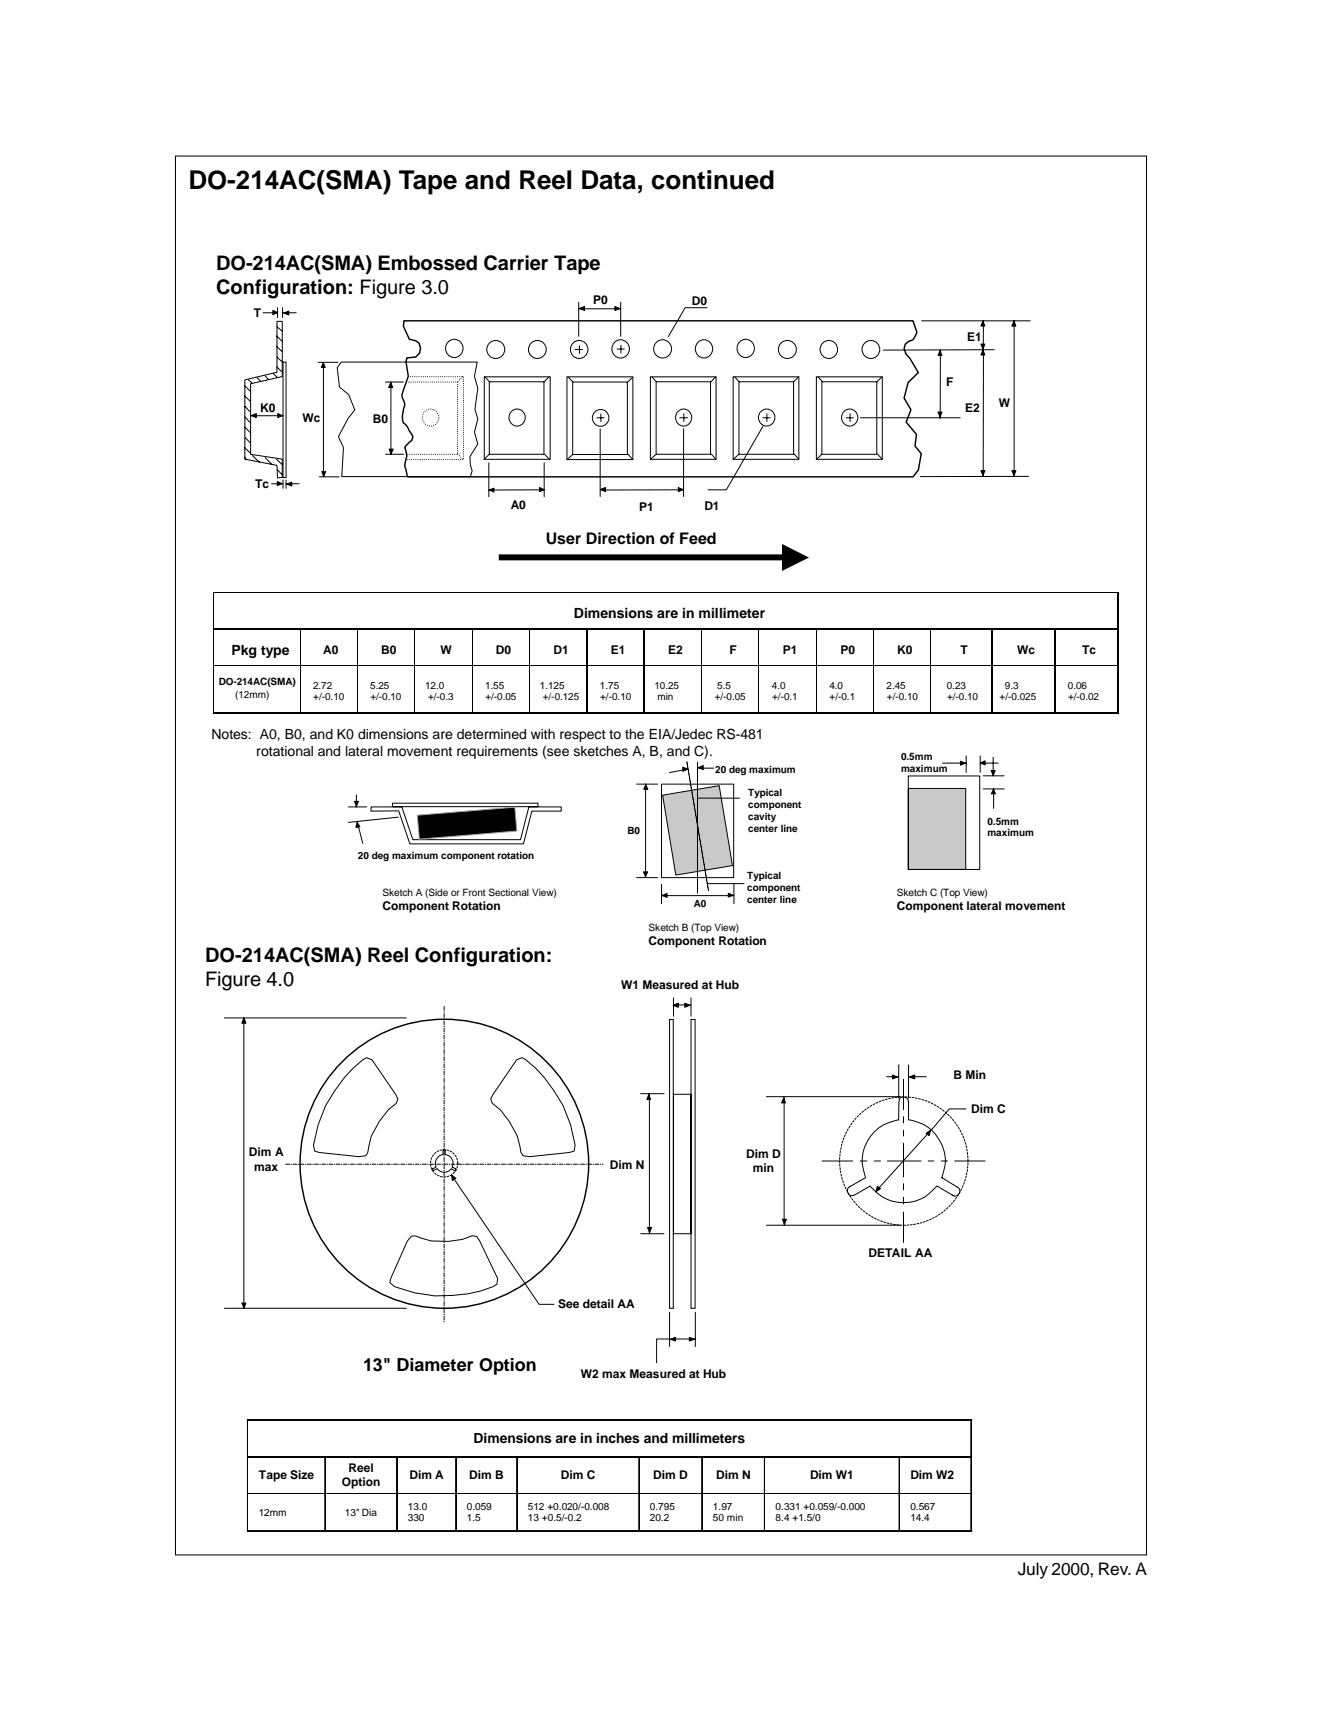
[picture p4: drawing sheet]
<svg xmlns="http://www.w3.org/2000/svg" width="216mm" height="279mm" viewBox="0 0 216 279" stroke-linecap="round" stroke-linejoin="round" font-family="sans-serif">
<path d="M28.7 25.5h158.5v228.4h-158.5z" fill="none" stroke="#000" stroke-width=".17"/>
<g fill="#000">
<path d="M34.9 96.6h.1v.2h-.1zM182.5 96.6h.1v.2h-.1zM34.9 102.6h.1v.2h-.1zM34.9 108.7h.1v.1h-.1zM34.9 116.3h.1v.2h-.1zM48.9 102.6h.2v.2h-.2zM48.9 108.7h.2v.1h-.2zM48.9 116.3h.2v.2h-.2zM58.3 102.6h.1v.2h-.1zM58.3 108.7h.1v.1h-.1zM58.3 116.3h.1v.2h-.1zM67.7 102.6h.1v.2h-.1z"/>
<path d="M67.7 108.7h.1v.1h-.1zM67.7 116.3h.1v.2h-.1zM77 102.6h.2v.2h-.2zM77 108.7h.2v.1h-.2zM77 116.3h.2v.2h-.2zM86.4 102.6h.1v.2h-.1zM86.4 108.7h.1v.1h-.1zM86.4 116.3h.1v.2h-.1zM95.8 102.6h.1v.2h-.1zM95.8 108.7h.1v.1h-.1zM95.8 116.3h.1v.2h-.1zM105.1 102.6h.2v.2h-.2z"/>
<path d="M105.1 108.7h.2v.1h-.2zM105.1 116.3h.2v.2h-.2zM114.5 102.6h.2v.2h-.2zM114.5 108.7h.2v.1h-.2zM114.5 116.3h.2v.2h-.2zM123.9 102.6h.1v.2h-.1zM123.9 108.7h.1v.1h-.1zM123.9 116.3h.1v.2h-.1zM133.3 102.6h.1v.2h-.1zM133.3 108.7h.1v.1h-.1zM133.3 116.3h.1v.2h-.1zM142.6 102.6h.1v.2h-.1z"/>
<path d="M142.6 108.7h.1v.1h-.1zM142.6 116.3h.1v.2h-.1zM152 102.6h.1v.2h-.1zM152 108.7h.1v.1h-.1zM152 116.3h.1v.2h-.1zM161.9 102.6h.2v.2h-.2zM161.9 108.7h.2v.1h-.2zM161.9 116.3h.2v.2h-.2zM172.2 102.6h.2v.2h-.2zM172.2 108.7h.2v.1h-.2zM172.2 116.3h.2v.2h-.2zM182.5 102.6h.1v.2h-.1z"/>
<path d="M182.5 108.7h.1v.1h-.1zM182.5 116.3h.1v.2h-.1z"/>
</g>
<g fill="none" stroke="#000" stroke-width=".16">
<path d="M43 51.1h2.2M45.3 50.2v1.7M46.1 50.2v1.7M46.1 51.1h2.3M46.2 59.1h.5v18.9h-.5zM52 59.2h3.2M52.8 59.2v18.7M55.7 59.1h22.2l-.4 2.3 .5 2-.4 3.5 .4 1.5-.5 2.2 .5 1.9-1.3 2.1 .1 1.4 .3 .9-.3 .9h-21l.3-4.7-.8-1.8 1.5-3 1.1-1.4-1-2.5-1.5-1.2-.3-3.1zM93.9 57.1h1.2M94.6 56.5v1.2M100.8 57h1.2M101.4 56.4v1.3"/>
<path d="M115.5 50.2h-3.6l-2.7 4.8M150.5 52.4h17.8M153.6 57.2l-.1 11.1M160.6 52.4v4.8M160.6 57.2v20.6M162.4 57.1l-18.2 .1M165.6 52.4v25.4M41 67.9h5.3M44.3 79h1.9M46.7 78.4v1.3M46.7 79h2.2M52.1 77.9h3.3"/>
<path d="M62.9 62.4h3M63 74.2h2.9M63.8 62.4v11.8M79.1 61.5h10.8v13.5h-10.8zM79.2 61.5l.8 .9M79.9 62.3h8.9v11.9h-8.9zM79.9 74.2l-.9 .8M88.9 80h-9.1M88.9 74.1l.8 .9M89.7 61.5l-.9 .9M92.6 61.5h10.8v13.5h-10.8zM92.8 61.6l.8 .8"/>
<path d="M93.5 62.4h9v11.8h-9zM93.5 74.2l-.9 .8M97.5 68.2h1.2M98 70v11.1M98.1 67.6v1.3M102.6 74.2l.7 .8M103.3 61.6l-.9 .9M106.2 61.5h10.7v13.5h-10.7zM106.5 61.5l.7 .9M107.1 74.2l-.8 .8M107.2 62.3h8.8v11.9h-8.8zM111 68.2h1.3"/>
<path d="M111.6 70v11.1M111.6 80h-13.5M111.7 67.6v1.2M116.2 74.1l.7 .9M116.9 61.5l-.9 .9M119.7 61.5h10.8v13.5h-10.8zM120 61.5l.8 .9M120.7 62.3h8.9v11.9h-8.9zM120.7 74.2l-1 .8M124.6 69.6l-6 10.4h-3M124.6 68.2h1.2M125.2 67.6v1.2"/>
<path d="M129.7 74.1l.7 .9M130.4 61.5l-.8 .9M133.3 61.5h10.8v13.5h-10.8zM133.6 61.5l.8 .9M134.2 62.3h9v11.9h-9zM134.2 74.2l-.8 .8M138.2 68.2h1.2M138.8 67.6v1.2M140.5 68.2h16.3M143.3 74.1l.8 .9M144.1 61.5l-1 .9M168 77.8h-17.7"/>
<path d="M34.9 96.8v5.8M35 96.7h147.5M34.9 102.8v5.9M34.9 108.8v7.5M35 108.7h13.9M49 102.8v5.9M49 108.8v7.5M49.1 108.7h9.2M58.3 102.8v5.9M58.3 108.8v7.5M58.4 108.7h9.3M67.8 102.8v5.9"/>
<path d="M67.8 108.8v7.5M67.8 108.7h9.2M77.1 102.8v5.9M77.1 108.8v7.5M77.2 108.7h9.2M86.5 102.8v5.9M86.5 108.8v7.5M86.5 108.7h9.3M95.9 108.7h9.2M105.3 108.7h9.2M114.6 102.8v5.9M114.6 108.8v7.5"/>
<path d="M114.7 108.7h9.2M123.9 102.8v5.9M123.9 108.8v7.5M124 108.7h9.3M133.3 102.8v5.9M133.3 108.8v7.5M133.4 108.7h9.2M142.7 102.8v5.9M142.7 108.8v7.5M142.7 108.7h9.3M152 102.8v5.9M152 108.8v7.5"/>
<path d="M152.1 108.7h9.8M162.1 108.7h10.1M172.4 108.7h10.1M56.9 131.8h3M58.2 129.8v2M58.3 134.2l.9 3.5M60.6 131.8h5l1.8 5.3h17.6l1.4-5.3h5.3v.7h-4.8l-1.4 5.3h-18.6l-1.8-5.4-4.5 .1zM64.1 131.2h23.8v.5h-23.8zM65.1 133.4l-8.2 .9M36.6 166.2h29.8M39.8 166.2v47.4M57.6 174.5l1.6-1.4 .7-.4 .8 .4 3.9 5.6 .4 .7-.3 .7-1.3 1.1-1.4 1.9-1.4 2.4-.5 2.7-.4 .5-1 .2-6.6-.7-.7-.2-.2-1a21 21 0 0 1 5-11z"/>
<path d="M84.4 173.1l.9-.4a16.4 16.4 0 0 1 5.2 5.4l1.5 2.5 1.2 3.1 .7 3.3-.1 1-.8 .2-6.5 .7-1.1-.2-.3-.5-.2-1a12.2 12.2 0 0 0-4.5-7.1l-.3-.7 .4-.7zM104.6 178.6h3.8M106.1 178.6v22.9M109.3 166.5h.7v47.1h-.7zM110 178.7h2.9v22.8h-2.9zM110 163v2.9M110 164.1h2.9M112.9 166.5h.6v47.1h-.6zM112.9 163v2.9M125.2 179.1h21.8M128.1 179.1v21M144.8 175.8h2"/>
<path d="M146.8 180v2.9M146.8 173.9v5.4M146.8 179.9a.75 .75 0 0 1 .8-.8 .75 .75 0 0 1 .7 .8M147.6 176.2v5M148.4 173.9v5.4M148.4 179.9v3M148.4 175.8h2.9M70.7 190.8l-.1 .3 .2 .1M71.4 190.8l-.6 .3M72.4 188.5a1.49 1.49 0 0 0-1.2 2.1l-.5 .3M72.4 187.9v.7M72.4 187.9l.1-.1h.2v.7a1.47 1.47 0 0 1 1.2 2.1l.5 .3v.2l-.1 .1-.6-.4a1.47 1.47 0 0 1-2.3 .1"/>
<path d="M73.7 191.9l14.3 21.1h2.5M134.3 189.6h4.9M140.5 189.6h1.1M141.3 192.3l-2.5 1.5M142.1 193.7a6.8 6.8 0 0 0 9.4 1.4l1.5-1.4 2.6 1.5M142.1 193.7l-2.5 1.4a.79 .79 0 0 1-1.1-.3 .79 .79 0 0 1 .3-1.1M142.8 189.6h1M144.9 189.6h5.5M146.8 182.8a6.9 6.9 0 0 0-5.4 9.5M147.6 182.4v1M147.6 184.6v.9M147.6 186.7v5.5"/>
<path d="M147.6 193.3v1M147.6 195.5v1.1M147.6 197.9v5M148.4 182.8a6.9 6.9 0 0 1 5.4 9.6M151.6 189.6h.9M152 184.6l-9 10M153.7 189.6h1M153.8 192.3l2.5 1.5M155.9 189.6h5M156.3 193.8a.78 .78 0 0 1 .3 1.1 .78 .78 0 0 1-1.1 .3M157.8 181.1h-2.8l-2.9 3.4M36.6 213.6h29.8"/>
<path d="M67.2 201.9l.6-.1a11.1 11.1 0 0 0 9.4 0l.7 .1 .4 .7 3 6.2-.2 .9a15.9 15.9 0 0 1-7.2 1.8l-2.9 .1-3.3-.5-3.3-1-.7-.6 .1-.8 2.7-6zM104.6 201.5h3.8M109.3 218.7h-2.1v3.8M109.3 214.3v5.6M109.3 218.7h4.3M113.6 214.3v5.6M125.2 200.1h21.8M40.4 237.8h118.3M40.5 232v5.8M40.5 238v5.9M40.6 231.9h118M40.6 237.9h12.4"/>
<path d="M53 237.8v12.3M53.1 238v5.9M53.2 237.9h11.6M64.8 237.8v12.3M64.8 238v5.9M64.9 237.9h9.5M74.4 237.8v12.3M74.5 238v5.9M74.6 237.9h9.8M84.4 237.8v12.3M84.5 238v5.9M84.5 237.9h19.8"/>
<path d="M104.3 237.8v12.3M104.4 238v5.9M104.5 237.9h10.1M114.6 237.8v12.3M114.7 238v5.9M114.8 237.9h10M124.8 237.8v12.3M124.9 238v5.9M125 237.9h21.8M146.8 237.8v12.3M146.9 238v5.9M147 237.9h11.6"/>
<path d="M158.6 231.8v18.3M158.6 232v5.8M158.6 238v5.9M158.7 231.8h-118.3v18.3M40.4 243.9h118.3M40.4 249.9h118.3M40.5 244v5.9M40.6 244h12.4M40.6 250h12.4M53.1 244v5.9M53.2 244h11.6M53.2 250h11.6"/>
<path d="M64.8 244v5.9M64.9 244h9.5M64.9 250h9.5M74.5 244v5.9M74.6 244h9.8M74.6 250h9.8M84.5 244v5.9M84.5 244h19.8M84.5 250h19.8M104.4 244v5.9M104.5 244h10.1M104.5 250h10.1"/>
<path d="M114.7 244v5.9M114.8 244h10M114.8 250h10M124.9 244v5.9M125 244h21.8M125 250h21.8M146.9 244v5.9M147 244h11.6M147 250h11.6M158.6 244v5.9"/>
<circle cx="74.2" cy="56.9" r="1.46"/>
<circle cx="81" cy="57.1" r="1.47"/>
<circle cx="87.7" cy="57.1" r="1.46"/>
<circle cx="94.6" cy="57.1" r="1.45"/>
<circle cx="101.3" cy="57" r="1.46"/>
<circle cx="108.2" cy="57" r="1.48"/>
<circle cx="114.9" cy="57" r="1.46"/>
<circle cx="121.7" cy="56.9" r="1.46"/>
<circle cx="128.6" cy="57.1" r="1.47"/>
<circle cx="135.3" cy="57.1" r="1.45"/>
<circle cx="142.2" cy="57.1" r="1.46"/>
<circle cx="84.4" cy="68.2" r="1.36"/>
<circle cx="98.1" cy="68.2" r="1.36"/>
<circle cx="111.6" cy="68.2" r="1.36"/>
<circle cx="125.2" cy="68.2" r="1.37"/>
<circle cx="138.7" cy="68.2" r="1.36"/>
</g>
<g fill="none" stroke="#000" stroke-width=".18">
<path d="M182.5 96.8v5.8M35 102.7h13.9M35 116.4h13.9M49.1 102.7h9.2M49.1 116.4h9.2M58.4 102.7h9.3M58.4 116.4h9.3M67.8 102.7h9.2M67.8 116.4h9.2M77.2 102.7h9.2M77.2 116.4h9.2M86.5 102.7h9.3"/>
<path d="M86.5 116.4h9.3M95.9 102.8v5.9M95.9 108.8v7.5M95.9 102.7h9.2M95.9 116.4h9.2M105.2 102.8v5.9M105.2 108.8v7.5M105.3 102.7h9.2M105.3 116.4h9.2M114.7 102.7h9.2M114.7 116.4h9.2M124 102.7h9.3"/>
<path d="M124 116.4h9.3M133.4 102.7h9.2M133.4 116.4h9.2M142.7 102.7h9.3M142.7 116.4h9.3M152.1 102.7h9.8M152.1 116.4h9.8M162 102.8v5.9M162 108.8v7.5M162.1 102.7h10.1M162.1 116.4h10.1M172.3 102.8v5.9"/>
<path d="M172.3 108.8v7.5M172.4 102.7h10.1M172.4 116.4h10.1M182.5 102.8v5.9M182.5 108.8v7.5"/>
</g>
<g fill="none" stroke="#000" stroke-width=".23">
<path d="M66 52.4h83.1l.6 1.9-.6 1.2-.7 .2-.6 .5-.1 .8 .3 .9 .6 .5 1.4 2.5-1.7 1.5-.6 2.6 1.1 1.9-.8 2 1.7 2-.3 1.9 1.1 1.3-.5 2.6-.9 1.2h-82.6l-.2-1.2a2.98 2.98 0 0 1 .1-2.2l-.1-.8a.86 .86 0 0 1 .3-1.2l.3-.3a.89 .89 0 0 0 .1-1.5l-.2-.4a1.98 1.98 0 0 0-.9-1.2 4.6 4.6 0 0 1 .2-3l-.4-1.3v-.4l1-3-.4-2.3 .1-.7 1.5-.1 .6-.7 .2-.7-.3-.8-.5-.5-1-.2-1-2.1z"/>
<circle cx="72.6" cy="190" r="23.6"/>
</g>
<g fill="none" stroke="#000" stroke-width=".16" stroke-dasharray="0 .3">
<path d="M66.4 62.4h8.3v11.8h-8.3M66.7 61.5h9v13.5h-9.5M74.8 74.1l.7 .9M75.5 61.5l-.8 .9"/>
<circle cx="70.3" cy="68.2" r="1.37"/>
</g>
<g fill="#000">
<path d="M40.4 231.8h.2v.2h-.2z" fill-rule="evenodd"/>
<path d="M40.4 231.8h.2v.2h-.2z" fill-rule="evenodd"/>
<path d="M40.4 237.8h.2v.2h-.2z" fill-rule="evenodd"/>
<path d="M53 237.8h.2v.2h-.2z" fill-rule="evenodd"/>
<path d="M64.8 237.8h.1v.2h-.1z" fill-rule="evenodd"/>
<path d="M74.4 237.8h.2v.2h-.2z" fill-rule="evenodd"/>
<path d="M84.4 237.8h.1v.2h-.1z" fill-rule="evenodd"/>
<path d="M104.3 237.8h.2v.2h-.2z" fill-rule="evenodd"/>
<path d="M114.6 237.8h.2v.2h-.2z" fill-rule="evenodd"/>
<path d="M124.8 237.8h.2v.2h-.2z" fill-rule="evenodd"/>
<path d="M146.8 237.8h.2v.2h-.2z" fill-rule="evenodd"/>
<path d="M158.6 231.8h.1v.2h-.1z" fill-rule="evenodd"/>
<path d="M158.6 231.8h.1v.2h-.1z" fill-rule="evenodd"/>
<path d="M158.6 237.8h.1v.2h-.1z" fill-rule="evenodd"/>
<path d="M40.4 243.9h.2v.1h-.2z" fill-rule="evenodd"/>
<path d="M40.4 249.9h.2v.2h-.2z" fill-rule="evenodd"/>
<path d="M40.4 249.9h.2v.2h-.2z" fill-rule="evenodd"/>
<path d="M53 243.9h.2v.1h-.2z" fill-rule="evenodd"/>
<path d="M53 249.9h.2v.2h-.2z" fill-rule="evenodd"/>
<path d="M64.8 243.9h.1v.1h-.1z" fill-rule="evenodd"/>
<path d="M64.8 249.9h.1v.2h-.1z" fill-rule="evenodd"/>
<path d="M74.4 243.9h.2v.1h-.2z" fill-rule="evenodd"/>
<path d="M74.4 249.9h.2v.2h-.2z" fill-rule="evenodd"/>
<path d="M84.4 243.9h.1v.1h-.1z" fill-rule="evenodd"/>
<path d="M84.4 249.9h.1v.2h-.1z" fill-rule="evenodd"/>
<path d="M104.3 243.9h.2v.1h-.2z" fill-rule="evenodd"/>
<path d="M104.3 249.9h.2v.2h-.2z" fill-rule="evenodd"/>
<path d="M114.6 243.9h.2v.1h-.2z" fill-rule="evenodd"/>
<path d="M114.6 249.9h.2v.2h-.2z" fill-rule="evenodd"/>
<path d="M124.8 243.9h.2v.1h-.2z" fill-rule="evenodd"/>
<path d="M124.8 249.9h.2v.2h-.2z" fill-rule="evenodd"/>
<path d="M146.8 243.9h.2v.1h-.2z" fill-rule="evenodd"/>
<path d="M146.8 249.9h.2v.2h-.2z" fill-rule="evenodd"/>
<path d="M158.6 243.9h.1v.1h-.1z" fill-rule="evenodd"/>
<path d="M158.6 249.9h.1v.2h-.1z" fill-rule="evenodd"/>
<path d="M158.6 249.9h.1v.2h-.1z" fill-rule="evenodd"/>
</g>
<path d="M72.5 164.3v51.7M46.7 190.1h51.8" fill="none" stroke="#000" stroke-width=".16" stroke-dasharray=".6 .2 .1 .2"/>
<g fill="none" stroke="#000" stroke-width=".16" stroke-dasharray=".3 .2">
<circle cx="72.5" cy="190" r="2.23"/>
<circle cx="147.6" cy="189.6" r="10.5"/>
</g>
<g fill="#000" stroke="#000" stroke-width=".16">
<path d="M39.8 166.2l.4 .9h-.7z" fill-rule="evenodd"/>
<path d="M106 178.7l.2 .8h-.6z" fill-rule="evenodd"/>
<path d="M109.9 164.2l.9-.4v.7z" fill-rule="evenodd"/>
<path d="M111.8 163.8l.9 .4-.9 .3z" fill-rule="evenodd"/>
<path d="M128 179.3l.3 .8h-.7z" fill-rule="evenodd"/>
<path d="M145.8 175.5l.8 .4-.8 .3z" fill-rule="evenodd"/>
<path d="M148.5 175.9l.9-.4v.7z" fill-rule="evenodd"/>
<path d="M73.7 191.9l.7 .5-.5 .4z" fill-rule="evenodd"/>
<path d="M127.8 199.1h.6l-.3 .9z" fill-rule="evenodd"/>
<path d="M143.3 193.7l.5 .4-.7 .5z" fill-rule="evenodd"/>
<path d="M151.2 185.1l.8-.5-.3 .8z" fill-rule="evenodd"/>
<path d="M39.5 212.8h.7l-.4 .8z" fill-rule="evenodd"/>
<path d="M105.8 200.4h.6l-.3 .9z" fill-rule="evenodd"/>
<path d="M109.5 218.7l.8-.3v.6z" fill-rule="evenodd"/>
<path d="M112.6 218.4l.8 .3-.8 .3z" fill-rule="evenodd"/>
</g>
<path d="M68.1 133.1l16-1.3 .3 3.9-15.9 1.3z" fill-rule="evenodd" fill="#000" stroke="#a3a3a6" stroke-width=".16"/>
<path d="M148.4 128.8h9.3v13.2h-9.3z" fill-rule="evenodd" fill="#cac8cc"/>
<path d="M148.3 128.7h9.4v13.3h-9.4zM148.3 126.7h11.7v15.3h-11.7zM154 124.6h3.8M157.8 123.4v2.7M160.1 123.4v2.7M160.1 124.6h2.9M160.6 126.7h3.4M160.6 128.8h3.4M162.2 123.7v3M162.3 128.8v3.2" fill="none" stroke="#000" stroke-width=".16"/>
<path d="M108.2 129.8l9.3-1.5 2.1 13.1-9.2 1.5z" fill-rule="evenodd" fill="#cac8cc" stroke="#000" stroke-width=".16"/>
<g fill="none" stroke="#000" stroke-width=".16">
<path d="M45.2 54.9l.8 .8M45.2 56.6l.8 .7M45.2 59.9l.8 .8M45.2 52.5h.9v9l-5.2 1.2v11.5l5.2 .8v3h-.8l-.1-2-5.2-1v-13l5.2-1.2zM45.3 53.4l.7 .6M45.3 58.3l.7 .8M94.5 49.4v5.5M94.5 50.4h6.9M101.4 49.4v5.5M40 64.6l.8 .9M40 73.1l.9 .9M40 69.7l.9 1"/>
<path d="M40 66.4l.8 .8M40 74.7l.2 .3M40 68.1l.8 .8M40 63l.9 .9M40.1 71.5l.7 .8M40.6 62.1l.5 .4M41.2 74.4l1.2 1.1M42 61.7l.6 .6M43.3 61.4l.6 .6M43.3 74.7l1.1 1.2M44.6 61l.7 .6M45.2 75l.8 .8"/>
<path d="M45.3 76.7l.8 .8M46.2 78.4v1.3M79.8 75.6v5.5M88.9 75.6v5.5M104 128h3.4M105.4 128v15.3M108 128h11.8v15.3h-11.8zM112.3 125.6l-3 .6M113.9 125.4h2.6M114 130.3h6.8M104 143.3h3.4M108 144.4v3.2"/>
<path d="M108 146.3h11.9M115.5 144.3h6M119.9 144.4v3.2"/>
</g>
<path d="M112.2 124.4l3.5 21M113.9 124.5v21.4" fill="none" stroke="#000" stroke-width=".16" stroke-dasharray=".2 .1 0 .1 0 .1"/>
<path d="M81.5 91h46.2" fill="none" stroke="#000" stroke-width=".98" stroke-linecap="butt"/>
<path d="M127.7 88.8l4.4 2.2-4.4 2.2z" fill="#000"/>
<g fill="#000" stroke="#000" stroke-width=".16">
<path d="M44.6 50.7l.8 .4-.8 .3z" fill-rule="evenodd"/>
<path d="M46.3 51.1l.9-.3v.6z" fill-rule="evenodd"/>
<path d="M52.8 59.2l.3 .8h-.6z" fill-rule="evenodd"/>
<path d="M94.6 50.4l.9-.3v.6z" fill-rule="evenodd"/>
<path d="M100.4 50.1l.8 .3-.8 .3z" fill-rule="evenodd"/>
<path d="M153.5 57.2l.3 .9h-.6z" fill-rule="evenodd"/>
<path d="M160.5 57.2l.3 .8h-.6z" fill-rule="evenodd"/>
<path d="M160.5 52.4l.3 .8h-.6z" fill-rule="evenodd"/>
<path d="M160.2 56.2h.6l-.3 .8z" fill-rule="evenodd"/>
<path d="M165.6 52.4l.3 .8h-.7z" fill-rule="evenodd"/>
<path d="M41 67.9l.9-.4v.7z" fill-rule="evenodd"/>
<path d="M45.3 78.6l.8 .4-.8 .3z" fill-rule="evenodd"/>
<path d="M45.4 67.5l.8 .4-.8 .3z" fill-rule="evenodd"/>
<path d="M46.8 79l.9-.3v.7z" fill-rule="evenodd"/>
<path d="M52.5 77h.7l-.3 .8z" fill-rule="evenodd"/>
<path d="M63.8 62.5l.3 .8h-.6z" fill-rule="evenodd"/>
<path d="M63.5 73.3h.7l-.3 .8z" fill-rule="evenodd"/>
<path d="M88.1 79.6l.8 .4-.8 .3z" fill-rule="evenodd"/>
<path d="M98.1 79.9l.8-.3v.7z" fill-rule="evenodd"/>
<path d="M110.8 79.6l.8 .4-.8 .3z" fill-rule="evenodd"/>
<path d="M153.2 67.3h.6l-.3 .8z" fill-rule="evenodd"/>
<path d="M160.2 76.8h.6l-.3 .9z" fill-rule="evenodd"/>
<path d="M165.2 76.8h.7l-.3 .9z" fill-rule="evenodd"/>
<path d="M79.9 80l.8-.3v.7z" fill-rule="evenodd"/>
<path d="M57.9 130.9h.6l-.3 .8z" fill-rule="evenodd"/>
<path d="M58.3 134.3l.5 .7-.7 .1z" fill-rule="evenodd"/>
<path d="M105.5 128.1l.3 .8h-.7z" fill-rule="evenodd"/>
<path d="M111.5 125.3l.8 .3-.8 .3z" fill-rule="evenodd"/>
<path d="M114 125.4l.8-.4v.7z" fill-rule="evenodd"/>
<path d="M156.9 124.3l.8 .3-.8 .3z" fill-rule="evenodd"/>
<path d="M160.1 124.6l.8-.4v.7z" fill-rule="evenodd"/>
<path d="M161.9 125.8h.6l-.3 .8z" fill-rule="evenodd"/>
<path d="M162.3 128.8l.3 .8h-.7z" fill-rule="evenodd"/>
<path d="M105.1 142.4h.7l-.4 .8z" fill-rule="evenodd"/>
<path d="M108.1 146.2l.8-.3v.6z" fill-rule="evenodd"/>
<path d="M118.9 145.9l.8 .3-.8 .3z" fill-rule="evenodd"/>
</g>
<text font-size="4.2" x="30.8" y="30.8">DO-214AC(SMA) Tape and Reel Data, continued</text>
<g font-size="3.3">
<text x="35.3" y="44">DO-214AC(SMA) Embossed Carrier Tape</text>
<text x="35.3" y="48">Configuration: Figure 3.0</text>
<text x="33.5" y="157.1">DO-214AC(SMA) Reel Configuration:</text>
<text x="33.5" y="161">Figure 4.0</text>
</g>
<text font-size="2.9" x="59.3" y="223.9">13&quot; Diameter Option</text>
<text font-size="2.8" x="166.2" y="257.3">July 2000, Rev. A</text>
<text font-size="2.6" x="89.1" y="88.8">User Direction of Feed</text>
<g font-size="2.3">
<text x="93.7" y="100.9">Dimensions are in millimeter</text>
<text x="37.8" y="106.9">Pkg type</text>
<text x="34.5" y="120.7">Notes: A0, B0, and K0 dimensions are determined with respect to the EIA/Jedec RS-481</text>
<text x="41.9" y="123.5">rotational and lateral movement requirements (see sketches A, B, and C).</text>
<text x="77.3" y="235.7">Dimensions are in inches and millimeters</text>
</g>
<g font-size="2">
<text x="41.5" y="51.8">T</text>
<text x="96.9" y="49.6">P0</text>
<text x="113" y="49.7">D0</text>
<text x="158" y="55.6">E1</text>
<text x="154.5" y="63.1">F</text>
<text x="42.5" y="67.3">K0</text>
<text x="49.4" y="69">Wc</text>
<text x="60.9" y="69.1">B0</text>
<text x="157.6" y="67.2">E2</text>
<text x="163.1" y="66.4">W</text>
<text x="41.7" y="79.8">Tc</text>
<text x="83.4" y="83.2">A0</text>
<text x="104.4" y="83.5">P1</text>
<text x="115" y="83.3">D1</text>
<text x="52.8" y="106.8">A0</text>
<text x="62.3" y="106.8">B0</text>
<text x="72" y="106.8">W</text>
<text x="81" y="106.8">D0</text>
<text x="90.4" y="106.8">D1</text>
<text x="99.8" y="106.8">E1</text>
<text x="109.1" y="106.8">E2</text>
<text x="119.1" y="106.8">F</text>
<text x="127.9" y="106.8">P1</text>
<text x="137.2" y="106.8">P0</text>
<text x="146.5" y="106.8">K0</text>
<text x="156.9" y="106.8">T</text>
<text x="166.1" y="106.8">Wc</text>
<text x="176.7" y="106.8">Tc</text>
<text x="62.5" y="148.6">Component Rotation</text>
<text x="146.5" y="148.6">Component lateral movement</text>
<text x="105.9" y="154.4">Component Rotation</text>
<text x="101.4" y="161.5">W1 Measured at Hub</text>
<text x="155.7" y="176.2">B Min</text>
<text x="158.6" y="181.7">Dim C</text>
<text x="40.6" y="188.8">Dim A</text>
<text x="41.5" y="191.2">max</text>
<text x="99.6" y="190.9">Dim N</text>
<text x="121.8" y="189.1">Dim D</text>
<text x="122.9" y="191.4">min</text>
<text x="141.8" y="205.2">DETAIL AA</text>
<text x="91.1" y="213.5">See detail AA</text>
<text x="94.9" y="225">W2 max Measured at Hub</text>
<text x="42.3" y="241.5">Tape Size</text>
<text x="55.8" y="242.7">Option</text>
<text x="56.9" y="240.4">Reel</text>
<text x="66.9" y="241.5">Dim A</text>
<text x="76.6" y="241.5">Dim B</text>
<text x="91.6" y="241.5">Dim C</text>
<text x="106.7" y="241.5">Dim D</text>
<text x="117" y="241.5">Dim N</text>
<text x="132.3" y="241.5">Dim W1</text>
<text x="148.7" y="241.5">Dim W2</text>
</g>
<g font-size="1.6">
<text x="35.7" y="111.9">DO-214AC(SMA)</text>
<text x="38.4" y="114">(12mm)</text>
<text x="51.1" y="112.4">2.72</text>
<text x="60.5" y="112.4">5.25</text>
<text x="69.4" y="112.4">12.0</text>
<text x="79.2" y="112.4">1.55</text>
<text x="88.2" y="112.4">1.125</text>
<text x="98" y="112.4">1.75</text>
<text x="106.9" y="112.4">10.25</text>
<text x="117.1" y="112.4">5.5</text>
<text x="126.1" y="112.4">4.0</text>
<text x="135.4" y="112.4">4.0</text>
<text x="144.8" y="112.4">2.45</text>
<text x="154.6" y="112.4">0.23</text>
<text x="164.1" y="112.4">9.3</text>
<text x="174.4" y="112.4">0.06</text>
<text x="51.2" y="114.3">+/-0.10</text>
<text x="60.5" y="114.3">+/-0.10</text>
<text x="69.9" y="114.3">+/-0.3</text>
<text x="79.3" y="114.3">+/-0.05</text>
<text x="88.6" y="114.3">+/-0.125</text>
<text x="98" y="114.3">+/-0.10</text>
<text x="107.4" y="114.3">min</text>
<text x="116.7" y="114.3">+/-0.05</text>
<text x="126.1" y="114.3">+/-0.1</text>
<text x="135.5" y="114.3">+/-0.1</text>
<text x="144.8" y="114.3">+/-0.10</text>
<text x="154.7" y="114.3">+/-0.10</text>
<text x="163.3" y="114.3">+/-0.025</text>
<text x="174.4" y="114.3">+/-0.02</text>
<text x="147.1" y="124.1">0.5mm</text>
<text x="116.8" y="126.2">20 deg maximum</text>
<text x="122.2" y="130">Typical</text>
<text x="122.2" y="131.9">component</text>
<text x="147.1" y="126">maximum</text>
<text x="102.5" y="136.2">B0</text>
<text x="122.2" y="133.9">cavity</text>
<text x="122.2" y="135.8">center line</text>
<text x="161.3" y="134.7">0.5mm</text>
<text x="161.3" y="136.6">maximum</text>
<text x="58.5" y="140.2">20 deg maximum component rotation</text>
<text x="122" y="143.6">Typical</text>
<text x="62.5" y="146.3">Sketch A (Side or Front Sectional View)</text>
<text x="113.3" y="148.1">A0</text>
<text x="122" y="145.6">component</text>
<text x="122" y="147.5">center line</text>
<text x="146.5" y="146.3">Sketch C (Top View)</text>
<text x="105.9" y="152.1">Sketch B (Top View)</text>
<text x="42.3" y="247.5">12mm</text>
<text x="56.3" y="247.6">13&quot; Dia</text>
<text x="66.6" y="246.6">13.0</text>
<text x="66.6" y="248.4">330</text>
<text x="76.3" y="246.6">0.059</text>
<text x="76.3" y="248.4">1.5</text>
<text x="86.2" y="246.6">512 +0.020/-0.008</text>
<text x="86.2" y="248.4">13 +0.5/-0.2</text>
<text x="106.1" y="246.6">0.795</text>
<text x="106.1" y="248.4">20.2</text>
<text x="116.4" y="246.6">1.97</text>
<text x="116.4" y="248.4">50 min</text>
<text x="126.7" y="246.6">0.331 +0.059/-0.000</text>
<text x="126.7" y="248.4">8.4 +1.5/0</text>
<text x="148.7" y="246.6">0.567</text>
<text x="148.7" y="248.4">14.4</text>
</g>
</svg>
